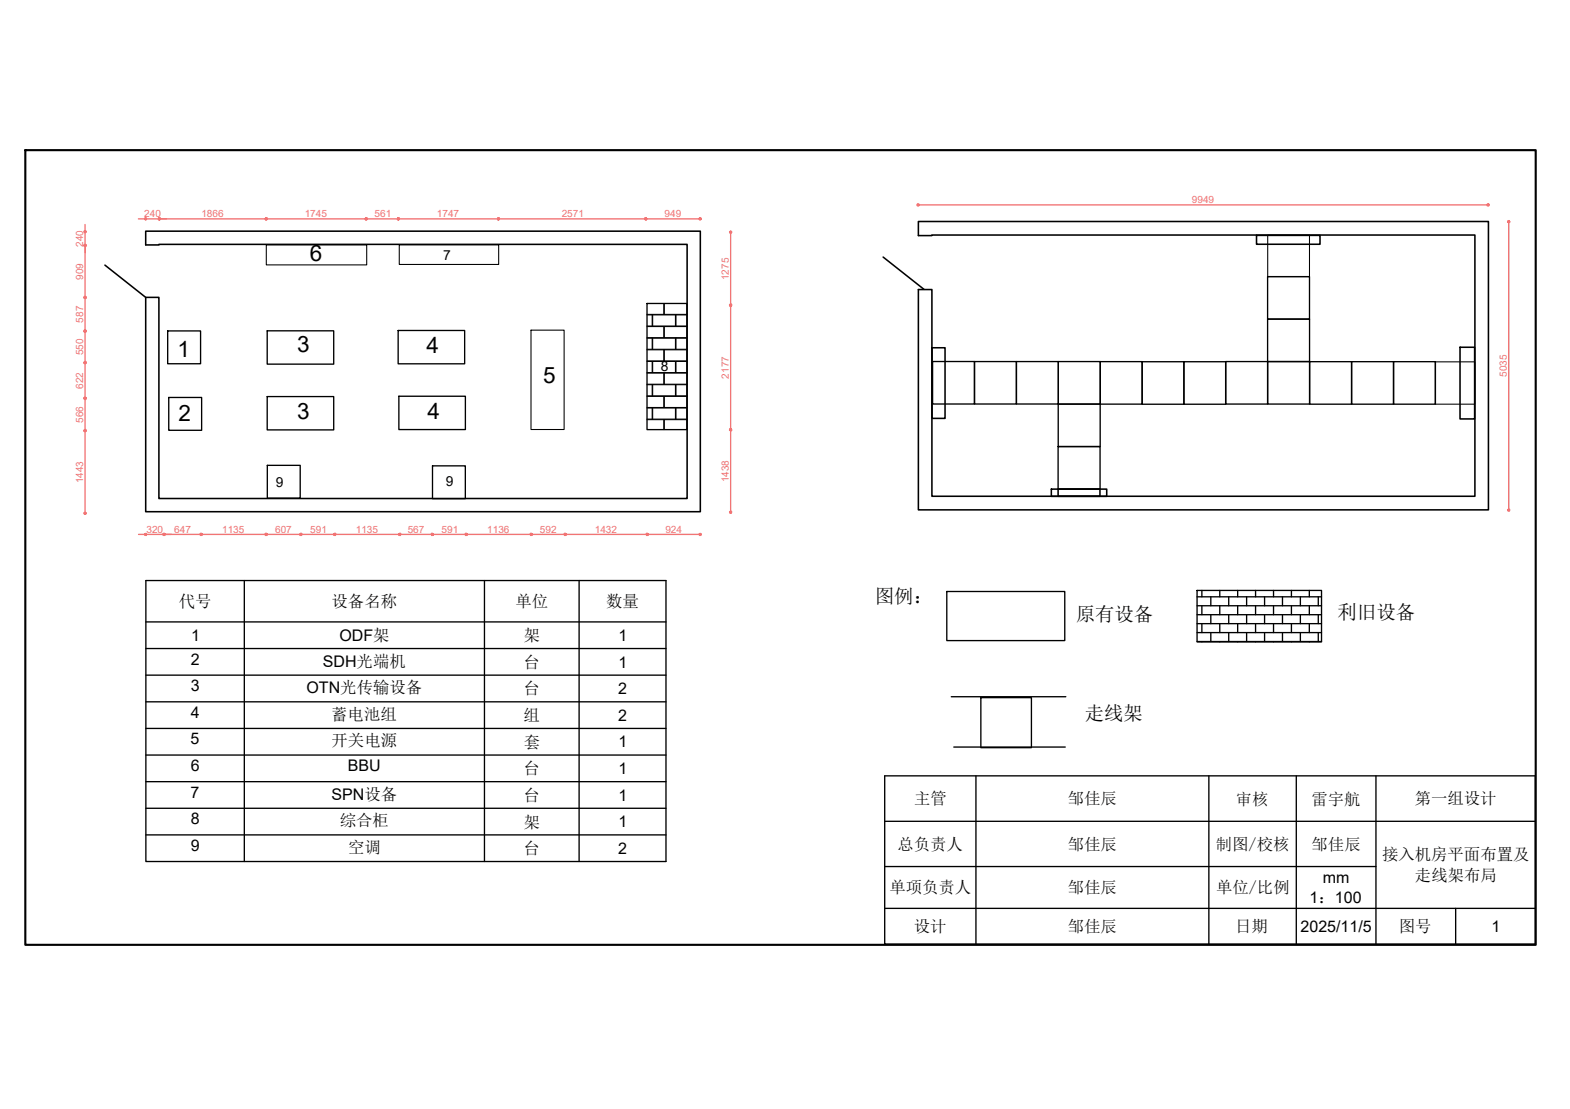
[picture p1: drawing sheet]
<svg xmlns="http://www.w3.org/2000/svg" width="297mm" height="210mm" viewBox="0 0 297 210" stroke-linecap="round" stroke-linejoin="round" font-family="sans-serif">
<!-- layer: 0 -->
<path d="M19.9 50.2l7.7 6.1h2.5v38.1h99.9v-48.1h-99.9v.1h-2.5v-2.6h104.9v53.1h-104.9v-40.6M167.1 48.7l7.7 6.1M173.8 41.9h107.8v54.6h-107.8v-41.7h2.5v39.1h102.7v-49.4h-102.7v.1h-2.5zM237.7 44.5h12v1.7h-12zM176.3 65.8h2.5v13.4h-2.5zM276.2 65.7h2.8v13.6h-2.8zM198.9 92.6h10.5v1.3h-10.5zM200.2 92.6h7.9v1.3h-7.9z" fill="none" stroke="#000" stroke-width=".3"/>
<g fill="none" stroke="#000" stroke-width=".25">
<path d="M122.4 57.4h7.6v23.9h-7.6zM239.8 52.4h8v8h-8zM31.7 62.6h6.2v6.2h-6.2zM31.9 75.2h6.2v6.2h-6.2zM50.6 62.6h12.5v6.3h-12.5zM50.6 75.1h12.5v6.3h-12.5zM75.3 62.6h12.6v6.3h-12.6zM75.5 75h12.5v6.3h-12.5zM176.4 68.4h8v8.1h-8zM184.4 68.4h7.9v8.1h-7.9zM192.3 68.4h7.9v8.1h-7.9zM200.2 76.5h7.9v8h-7.9z"/>
<path d="M200.2 68.4h8v8.1h-8zM208.2 68.4h7.9v8.1h-7.9zM216.1 68.5h7.9v8h-7.9zM224 68.5h7.9v8h-7.9zM231.9 68.4h7.9v8.1h-7.9zM239.8 60.4h8v8h-8zM239.8 68.4h8v8.1h-8zM247.8 68.5h7.9v8h-7.9zM255.7 68.5h8v8h-8zM263.6 68.5h8v8h-8zM50.6 88.1h6.2v6.2h-6.2zM81.8 88.2h6.2v6.2h-6.2z"/>
<path d="M200.2 84.5h7.9v8.1h-7.9zM27.6 109.9h98.4v53.2h-98.4zM27.6 117.7h98.4M46.2 109.9v53.2M91.7 109.9v53.2M109.6 109.9v53.2M179.1 112h22.4v9.2h-22.4zM226.5 111.8h23.5v9.7h-23.5zM226.5 113h23.5M226.5 114.7h23.5M226.5 116.3h23.5M226.5 118h23.5"/>
<path d="M226.5 119.7h23.5M227.4 111.8v1.2M227.4 114.7v1.6M227.4 118v1.7M229.1 113v1.7M229.1 116.3v1.7M229.1 119.7v1.7M230.8 111.8v1.2M230.8 114.7v1.6M230.8 118v1.7M232.5 113v1.7M232.5 116.3v1.7"/>
<path d="M232.5 119.7v1.7M234.2 111.8v1.2M234.2 114.7v1.6M234.2 118v1.7M235.9 113v1.7M235.9 116.3v1.7M235.9 119.7v1.7M237.5 111.8v1.2M237.5 114.7v1.6M237.5 118v1.7M239.3 113v1.7M239.3 116.3v1.7"/>
<path d="M239.3 119.7v1.7M240.9 111.8v1.2M240.9 114.7v1.6M240.9 118v1.7M242.6 113v1.7M242.6 116.3v1.7M242.6 119.7v1.7M244.3 111.8v1.2M244.3 114.7v1.6M244.3 118v1.7M246 113v1.7M246 116.3v1.7"/>
<path d="M246 119.7v1.7M247.7 111.8v1.2M247.7 114.7v1.6M247.7 118v1.7M249.4 113v1.7M249.4 116.3v1.7M249.4 119.7v1.7M27.6 122.7h98.4M27.6 127.8h98.4M27.6 132.8h98.4M27.6 137.9h98.4M180 131.9h21.7"/>
<path d="M185.6 132h9.5v9.5h-9.5zM226.5 121.4h23.5M227.4 121.4v.1M230.8 121.4v.1M234.2 121.4v.1M237.5 121.4v.1M240.9 121.4v.1M244.3 121.4v.1M247.7 121.4v.1M27.6 142.9h98.4M27.6 147.9h98.4M27.6 153h98.4"/>
<path d="M27.6 158h98.4M167.4 146.8h123.1v31.9h-123.1zM167.4 155.5h123.1M180.5 141.4h21M184.6 146.8v31.9M228.7 146.8v31.9M245.3 146.8v31.9M260.3 146.8v31.9M167.4 164h92.9M167.4 171.9h123.1M275.4 171.9v6.8"/>
</g>
<g fill="none" stroke="#000" stroke-width=".2">
<path d="M50.4 46.3h19v3.8h-19zM75.5 46.3h18.8v3.8h-18.8zM122.4 59.6h1v2.1h-1M123.5 59.6h4.3v2.1h-4.3zM125.6 57.4v2.1h-3.2M125.7 57.4v2.1h4.3M130 59.6h-2.1v2.1h2.1M239.8 44.5h8v7.9h-8zM100.5 62.5h6.2v18.8h-6.2zM122.4 61.8h3.2v2.1h-3.2M122.4 64h1v2.1h-1M122.4 66.2h3.2v2.1h-3.2"/>
<path d="M122.4 68.4h1v2.1h-1M122.4 70.6h3.2v2.1h-3.2M122.4 72.8h1v2.1h-1M122.4 75h3.2v2.1h-3.2M122.4 77.2h1v2.1h-1M122.4 79.4h3.2v1.9M123.5 64h4.3v2.1h-4.3zM123.5 68.4h4.3v2.1h-4.3zM123.5 72.8h4.3v2.1h-4.3zM123.5 77.2h4.3v2.1h-4.3zM130 61.8h-4.3v2.1h4.3M130 64h-2.1v2.1h2.1"/>
<path d="M130 66.2h-4.3v2.1h4.3M130 68.4h-2.1v2.1h2.1M130 70.6h-4.3v2.1h4.3M130 72.8h-2.1v2.1h2.1M130 75h-4.3v2.1h4.3M130 77.2h-2.1v2.1h2.1M130 79.4h-4.3v1.9M271.5 68.5h7.5v8h-7.5z"/>
</g>
<path d="M173.7 38.8h107.8M16.1 42.5v5.3M16.1 46.5v50.6M26.2 41.4h5.3M30.1 41.4h102.4M138.2 43.9v53M285.5 42v54.5M26.2 101.1h6.2M31 101.1h101.5" fill="none" stroke="#f27172" stroke-width=".25"/>
<g fill="#f27172" stroke="#f27172" stroke-width=".19">
<path d="M27.5 41.4l.2-.1zM27.6 41.3l-.1 .1zM27.5 41.3v.1z"/>
<path d="M27.5 41.3v.1zM27.5 41.3v.1zM27.4 41.3l.1 .1z"/>
<path d="M27.4 41.4h.1zM27.4 41.5l.1-.1zM27.5 41.4v.2z"/>
<path d="M27.5 41.4l.1 .2zM27.5 41.4l.2 .1zM27.5 41.4l.2 .1z"/>
<path d="M30 41.4h.1zM30 41.5l.1-.1zM30.1 41.4v.2z"/>
<path d="M30.1 41.4l.1 .2zM30.1 41.4l.1 .2zM30.1 41.4l.2 .1z"/>
<path d="M30.1 41.4l.2-.1zM30.2 41.3l-.1 .1zM30.1 41.3v.1z"/>
<path d="M30.1 41.3v.1zM30.1 41.3v.1zM30 41.3l.1 .1z"/>
<path d="M30 41.4h.1zM30 41.5l.1-.1zM30.1 41.4v.2z"/>
<path d="M30.1 41.4l.1 .2zM30.1 41.4l.1 .2zM30.1 41.4l.2 .1z"/>
<path d="M30.1 41.4l.2-.1zM30.2 41.3l-.1 .1zM30.1 41.3v.1z"/>
<path d="M30.1 41.3v.1zM30.1 41.3v.1zM30 41.3l.1 .1z"/>
<path d="M50.4 41.4l.1-.1zM50.5 41.3l-.1 .1zM50.4 41.3v.1z"/>
<path d="M50.3 41.3l.1 .1zM50.3 41.3l.1 .1zM50.2 41.3l.2 .1z"/>
<path d="M50.2 41.4h.2zM50.2 41.5l.2-.1zM50.4 41.4l-.1 .2z"/>
<path d="M50.4 41.4l.1 .2zM50.4 41.4l.1 .1zM50.4 41.4l.1 .1z"/>
<path d="M50.2 41.4h.2zM50.2 41.5l.2-.1zM50.4 41.4l-.1 .2z"/>
<path d="M50.4 41.4l.1 .2zM50.4 41.4l.1 .1zM50.4 41.4l.1 .1z"/>
<path d="M50.4 41.4l.1-.1zM50.5 41.3l-.1 .1zM50.4 41.3v.1z"/>
<path d="M50.3 41.3l.1 .1zM50.3 41.3l.1 .1zM50.2 41.3l.2 .1z"/>
<path d="M69.3 41.4l.1-.1zM69.4 41.3l-.1 .1zM69.3 41.3v.1z"/>
<path d="M69.2 41.3l.1 .1zM69.2 41.3l.1 .1zM69.1 41.3l.2 .1z"/>
<path d="M69.1 41.4h.2zM69.1 41.5l.2-.1zM69.3 41.4l-.1 .2z"/>
<path d="M69.3 41.4l.1 .2zM69.3 41.4l.1 .1zM69.3 41.4l.1 .1z"/>
<path d="M69.1 41.4h.2zM69.1 41.5l.2-.1zM69.3 41.4l-.1 .2z"/>
<path d="M69.3 41.4l.1 .2zM69.3 41.4l.1 .1zM69.3 41.4l.1 .1z"/>
<path d="M69.3 41.4l.1-.1zM69.4 41.3l-.1 .1zM69.3 41.3v.1z"/>
<path d="M69.2 41.3l.1 .1zM69.2 41.3l.1 .1zM69.1 41.3l.2 .1z"/>
<path d="M75.4 41.4l.1-.1zM75.5 41.3l-.1 .1zM75.4 41.3v.1z"/>
<path d="M75.3 41.3l.1 .1zM75.3 41.3l.1 .1zM75.2 41.3l.2 .1z"/>
<path d="M75.2 41.4h.2zM75.2 41.5l.2-.1zM75.4 41.4l-.1 .2z"/>
<path d="M75.4 41.4l.1 .2zM75.4 41.4l.1 .1zM75.4 41.4l.1 .1z"/>
<path d="M75.2 41.4h.2zM75.2 41.5l.2-.1zM75.4 41.4l-.1 .2z"/>
<path d="M75.4 41.4l.1 .2zM75.4 41.4l.1 .1zM75.4 41.4l.1 .1z"/>
<path d="M75.4 41.4l.1-.1zM75.5 41.3l-.1 .1zM75.4 41.3v.1z"/>
<path d="M75.3 41.3l.1 .1zM75.3 41.3l.1 .1zM75.2 41.3l.2 .1z"/>
<path d="M94.3 41.4l.2-.1zM94.4 41.3l-.1 .1zM94.3 41.3v.1z"/>
<path d="M94.2 41.3l.1 .1zM94.2 41.3l.1 .1zM94.2 41.3l.1 .1z"/>
<path d="M94.1 41.4h.2zM94.2 41.5l.1-.1zM94.3 41.4l-.1 .2z"/>
<path d="M94.3 41.4l.1 .2zM94.3 41.4l.2 .1zM94.3 41.4l.2 .1z"/>
<path d="M94.1 41.4h.2zM94.2 41.5l.1-.1zM94.3 41.4l-.1 .2z"/>
<path d="M94.3 41.4l.1 .2zM94.3 41.4l.2 .1zM94.3 41.4l.2 .1z"/>
<path d="M94.3 41.4l.2-.1zM94.4 41.3l-.1 .1zM94.3 41.3v.1z"/>
<path d="M94.2 41.3l.1 .1zM94.2 41.3l.1 .1zM94.2 41.3l.1 .1z"/>
<path d="M122.2 41.4l.1-.1zM122.3 41.3l-.1 .1zM122.2 41.3v.1z"/>
<path d="M122.1 41.3l.1 .1zM122.1 41.3l.1 .1zM122 41.3l.2 .1z"/>
<path d="M122 41.4h.2zM122 41.5l.2-.1zM122.2 41.4l-.1 .2z"/>
<path d="M122.2 41.4l.1 .2zM122.2 41.4l.1 .1zM122.2 41.4l.1 .1z"/>
<path d="M122 41.4h.2zM122 41.5l.2-.1zM122.2 41.4l-.1 .2z"/>
<path d="M122.2 41.4l.1 .2zM122.2 41.4l.1 .1zM122.2 41.4l.1 .1z"/>
<path d="M122.2 41.4l.1-.1zM122.3 41.3l-.1 .1zM122.2 41.3v.1z"/>
<path d="M122.1 41.3l.1 .1zM122.1 41.3l.1 .1zM122 41.3l.2 .1z"/>
<path d="M132.5 41.4l.1-.1zM132.5 41.3v.1zM132.5 41.3v.1z"/>
<path d="M132.4 41.3l.1 .1zM132.4 41.3l.1 .1zM132.3 41.3l.2 .1z"/>
<path d="M132.3 41.4h.2zM132.3 41.5l.2-.1zM132.5 41.4l-.1 .2z"/>
<path d="M132.5 41.4v.2zM132.5 41.4v.2zM132.5 41.4l.1 .1z"/>
<path d="M16.1 43.9v.1zM16.1 43.9h.1zM16.1 43.9h.1z"/>
<path d="M16.1 43.9l.1-.1zM16.2 43.7l-.1 .2zM16.1 43.7v.2z"/>
<path d="M16 43.7l.1 .2zM16 43.7l.1 .2zM15.9 43.8l.2 .1z"/>
<path d="M15.9 43.9h.2zM15.9 43.9h.2zM16.1 43.9v.1z"/>
<path d="M16 46.3l.1 .2zM16 46.3l.1 .2zM15.9 46.4l.2 .1z"/>
<path d="M15.9 46.5h.2zM15.9 46.5h.2zM16.1 46.5l-.1 .1z"/>
<path d="M16.1 46.5l.1 .1zM16.1 46.5l.1 .1zM16.1 46.5h.1z"/>
<path d="M16.1 46.5l.1-.1zM16.2 46.3l-.1 .2zM16.1 46.3v.2z"/>
<path d="M16 46.3l.1 .2zM16 46.3l.1 .2zM15.9 46.4l.2 .1z"/>
<path d="M15.9 46.5h.2zM15.9 46.5h.2zM16.1 46.5l-.1 .1z"/>
<path d="M16.1 46.5l.1 .1zM16.1 46.5l.1 .1zM16.1 46.5h.1z"/>
<path d="M16.1 46.5l.1-.1zM16.2 46.3l-.1 .2zM16.1 46.3v.2z"/>
<path d="M16.1 56.3l.1 .2zM16.1 56.3l.1 .2zM16.1 56.3l.1 .1z"/>
<path d="M16.1 56.3l.1-.1zM16.2 56.2l-.1 .1zM16.1 56.1v.2z"/>
<path d="M16 56.2l.1 .1zM16 56.2l.1 .1zM15.9 56.2l.2 .1z"/>
<path d="M15.9 56.3h.2zM15.9 56.4l.2-.1zM16.1 56.3l-.1 .2z"/>
<path d="M16 56.2l.1 .1zM16 56.2l.1 .1zM15.9 56.2l.2 .1z"/>
<path d="M15.9 56.3h.2zM15.9 56.4l.2-.1zM16.1 56.3l-.1 .2z"/>
<path d="M16.1 56.3l.1 .2zM16.1 56.3l.1 .2zM16.1 56.3l.1 .1z"/>
<path d="M16.1 56.3l.1-.1zM16.2 56.2l-.1 .1zM16.1 56.1v.2z"/>
<path d="M16.1 62.7l.1 .1zM16.1 62.7l.1 .1zM16.1 62.7l.1 .1z"/>
<path d="M16.1 62.7l.1-.1zM16.2 62.5l-.1 .2zM16.1 62.5v.2z"/>
<path d="M16 62.5l.1 .2zM16 62.5l.1 .2zM15.9 62.6l.2 .1z"/>
<path d="M15.9 62.7h.2zM15.9 62.8l.2-.1zM16.1 62.7l-.1 .1z"/>
<path d="M16 62.5l.1 .2zM16 62.5l.1 .2zM15.9 62.6l.2 .1z"/>
<path d="M15.9 62.7h.2zM15.9 62.8l.2-.1zM16.1 62.7l-.1 .1z"/>
<path d="M16.1 62.7l.1 .1zM16.1 62.7l.1 .1zM16.1 62.7l.1 .1z"/>
<path d="M16.1 62.7l.1-.1zM16.2 62.5l-.1 .2zM16.1 62.5v.2z"/>
<path d="M16.1 68.6v.2zM16.1 68.6l.1 .1zM16.1 68.6l.1 .1z"/>
<path d="M16.1 68.6h.1zM16.2 68.5l-.1 .1zM16.1 68.5v.1z"/>
<path d="M16 68.5l.1 .1zM16 68.5l.1 .1zM15.9 68.6h.2z"/>
<path d="M15.9 68.6h.2zM15.9 68.7l.2-.1zM16.1 68.6v.2z"/>
<path d="M16 68.5l.1 .1zM16 68.5l.1 .1zM15.9 68.6h.2z"/>
<path d="M15.9 68.6h.2zM15.9 68.7l.2-.1zM16.1 68.6v.2z"/>
<path d="M16.1 68.6v.2zM16.1 68.6l.1 .1zM16.1 68.6l.1 .1z"/>
<path d="M16.1 68.6h.1zM16.2 68.5l-.1 .1zM16.1 68.5v.1z"/>
<path d="M16.1 75.4v.1zM16.1 75.4l.1 .1zM16.1 75.4l.1 .1z"/>
<path d="M16.1 75.4l.1-.1zM16.2 75.2l-.1 .2zM16.1 75.2v.2z"/>
<path d="M16 75.2l.1 .2zM16 75.2l.1 .2zM15.9 75.3l.2 .1z"/>
<path d="M15.9 75.4h.2zM15.9 75.5l.2-.1zM16.1 75.4v.1z"/>
<path d="M16 75.2l.1 .2zM16 75.2l.1 .2zM15.9 75.3l.2 .1z"/>
<path d="M15.9 75.4h.2zM15.9 75.5l.2-.1zM16.1 75.4v.1z"/>
<path d="M16.1 75.4v.1zM16.1 75.4l.1 .1zM16.1 75.4l.1 .1z"/>
<path d="M16.1 75.4l.1-.1zM16.2 75.2l-.1 .2zM16.1 75.2v.2z"/>
<path d="M16.1 81.5l.1 .2zM16.1 81.5l.1 .1zM16.1 81.5l.1 .1z"/>
<path d="M16.1 81.5l.1-.1zM16.2 81.4l-.1 .1zM16.1 81.3v.2z"/>
<path d="M16 81.4l.1 .1zM15.9 81.4l.2 .1zM15.9 81.4l.2 .1z"/>
<path d="M15.9 81.5h.2zM15.9 81.6l.2-.1zM16.1 81.5l-.1 .2z"/>
<path d="M16 81.4l.1 .1zM15.9 81.4l.2 .1zM15.9 81.4l.2 .1z"/>
<path d="M15.9 81.5h.2zM15.9 81.6l.2-.1zM16.1 81.5l-.1 .2z"/>
<path d="M16.1 81.5l.1 .2zM16.1 81.5l.1 .1zM16.1 81.5l.1 .1z"/>
<path d="M16.1 81.5l.1-.1zM16.2 81.4l-.1 .1zM16.1 81.3v.2z"/>
<path d="M16.1 97.1l.1 .2zM16.1 97.1l.1 .1zM16.1 97.1l.1 .1z"/>
<path d="M16.1 97.1h.1zM16.2 97l-.1 .1zM16.1 97v.1z"/>
<path d="M16 97l.1 .1zM15.9 97.1h.2zM15.9 97.1h.2z"/>
<path d="M15.9 97.1h.2zM15.9 97.2l.2-.1zM16.1 97.1l-.1 .2z"/>
<path d="M27.6 101.1h.1zM27.7 101l-.1 .1zM27.6 101v.1z"/>
<path d="M27.5 101l.1 .1zM27.5 101l.1 .1zM27.4 101.1h.2z"/>
<path d="M27.4 101.1h.2zM27.4 101.2l.2-.1zM27.6 101.1l-.1 .2z"/>
<path d="M27.6 101.1l.1 .2zM27.6 101.1l.1 .1zM27.6 101.1l.1 .1z"/>
<path d="M30.9 101.1h.1zM30.9 101.2l.1-.1zM31 101.1v.2z"/>
<path d="M31 101.1l.1 .2zM31 101.1l.2 .1zM31 101.1l.2 .1z"/>
<path d="M31 101.1h.2zM31.1 101l-.1 .1zM31 101v.1z"/>
<path d="M31 101v.1zM31 101v.1zM30.9 101.1h.1z"/>
<path d="M30.9 101.1h.1zM30.9 101.2l.1-.1zM31 101.1v.2z"/>
<path d="M31 101.1l.1 .2zM31 101.1l.2 .1zM31 101.1l.2 .1z"/>
<path d="M31 101.1h.2zM31.1 101l-.1 .1zM31 101v.1z"/>
<path d="M31 101v.1zM31 101v.1zM30.9 101.1h.1z"/>
<path d="M38.1 101.1h.1zM38.1 101v.1zM38.1 101v.1z"/>
<path d="M38 101l.1 .1zM38 101l.1 .1zM37.9 101.1h.2z"/>
<path d="M37.9 101.1h.2zM37.9 101.2l.2-.1zM38.1 101.1l-.1 .2z"/>
<path d="M38.1 101.1v.2zM38.1 101.1v.2zM38.1 101.1h.1z"/>
<path d="M37.9 101.1h.2zM37.9 101.2l.2-.1zM38.1 101.1l-.1 .2z"/>
<path d="M38.1 101.1v.2zM38.1 101.1v.2zM38.1 101.1h.1z"/>
<path d="M38.1 101.1h.1zM38.1 101v.1zM38.1 101v.1z"/>
<path d="M38 101l.1 .1zM38 101l.1 .1zM37.9 101.1h.2z"/>
<path d="M50.4 101.1h.1zM50.4 101v.1zM50.4 101v.1z"/>
<path d="M50.3 101l.1 .1zM50.3 101l.1 .1zM50.2 101.1h.2z"/>
<path d="M50.2 101.1h.2zM50.2 101.2l.2-.1zM50.4 101.1l-.1 .2z"/>
<path d="M50.4 101.1v.2zM50.4 101.1v.2zM50.4 101.1h.1z"/>
<path d="M50.2 101.1h.2zM50.2 101.2l.2-.1zM50.4 101.1l-.1 .2z"/>
<path d="M50.4 101.1v.2zM50.4 101.1v.2zM50.4 101.1h.1z"/>
<path d="M50.4 101.1h.1zM50.4 101v.1zM50.4 101v.1z"/>
<path d="M50.3 101l.1 .1zM50.3 101l.1 .1zM50.2 101.1h.2z"/>
<path d="M56.9 101.1h.2zM57 101l-.1 .1zM56.9 101v.1z"/>
<path d="M56.9 101v.1zM56.9 101v.1zM56.8 101.1h.1z"/>
<path d="M56.8 101.1h.1zM56.8 101.2l.1-.1zM56.9 101.1v.2z"/>
<path d="M56.9 101.1l.1 .2zM56.9 101.1l.1 .2zM56.9 101.1h.2z"/>
<path d="M56.8 101.1h.1zM56.8 101.2l.1-.1zM56.9 101.1v.2z"/>
<path d="M56.9 101.1l.1 .2zM56.9 101.1l.1 .2zM56.9 101.1h.2z"/>
<path d="M56.9 101.1h.2zM57 101l-.1 .1zM56.9 101v.1z"/>
<path d="M56.9 101v.1zM56.9 101v.1zM56.8 101.1h.1z"/>
<path d="M63.3 101.1h.2zM63.4 101l-.1 .1zM63.3 101v.1z"/>
<path d="M63.3 101v.1zM63.3 101v.1zM63.2 101.1h.1z"/>
<path d="M63.2 101.1h.1zM63.2 101.2l.1-.1zM63.3 101.1v.2z"/>
<path d="M63.3 101.1l.1 .2zM63.3 101.1l.1 .2zM63.3 101.1l.2 .1z"/>
<path d="M63.2 101.1h.1zM63.2 101.2l.1-.1zM63.3 101.1v.2z"/>
<path d="M63.3 101.1l.1 .2zM63.3 101.1l.1 .2zM63.3 101.1l.2 .1z"/>
<path d="M63.3 101.1h.2zM63.4 101l-.1 .1zM63.3 101v.1z"/>
<path d="M63.3 101v.1zM63.3 101v.1zM63.2 101.1h.1z"/>
<path d="M75.6 101.1h.2zM75.7 101l-.1 .1zM75.6 101v.1z"/>
<path d="M75.6 101v.1zM75.6 101v.1zM75.5 101.1h.1z"/>
<path d="M75.5 101.1h.1zM75.5 101.2l.1-.1zM75.6 101.1v.2z"/>
<path d="M75.6 101.1l.1 .2zM75.6 101.1l.2 .1zM75.6 101.1l.2 .1z"/>
<path d="M75.5 101.1h.1zM75.5 101.2l.1-.1zM75.6 101.1v.2z"/>
<path d="M75.6 101.1l.1 .2zM75.6 101.1l.2 .1zM75.6 101.1l.2 .1z"/>
<path d="M75.6 101.1h.2zM75.7 101l-.1 .1zM75.6 101v.1z"/>
<path d="M75.6 101v.1zM75.6 101v.1zM75.5 101.1h.1z"/>
<path d="M81.8 101.1h.1zM81.9 101l-.1 .1zM81.8 101v.1z"/>
<path d="M81.7 101l.1 .1zM81.6 101.1h.2zM81.6 101.1h.2z"/>
<path d="M81.6 101.1h.2zM81.6 101.2l.2-.1zM81.8 101.1l-.1 .2z"/>
<path d="M81.8 101.1l.1 .2zM81.8 101.1l.1 .2zM81.8 101.1l.1 .1z"/>
<path d="M81.6 101.1h.2zM81.6 101.2l.2-.1zM81.8 101.1l-.1 .2z"/>
<path d="M81.8 101.1l.1 .2zM81.8 101.1l.1 .2zM81.8 101.1l.1 .1z"/>
<path d="M81.8 101.1h.1zM81.9 101l-.1 .1zM81.8 101v.1z"/>
<path d="M81.7 101l.1 .1zM81.6 101.1h.2zM81.6 101.1h.2z"/>
<path d="M88.2 101.1h.1zM88.3 101l-.1 .1zM88.2 101v.1z"/>
<path d="M88.1 101l.1 .1zM88.1 101l.1 .1zM88 101.1h.2z"/>
<path d="M88 101.1h.2zM88 101.2l.2-.1zM88.2 101.1l-.1 .2z"/>
<path d="M88.2 101.1l.1 .2zM88.2 101.1l.1 .1zM88.2 101.1l.1 .1z"/>
<path d="M88 101.1h.2zM88 101.2l.2-.1zM88.2 101.1l-.1 .2z"/>
<path d="M88.2 101.1l.1 .2zM88.2 101.1l.1 .1zM88.2 101.1l.1 .1z"/>
<path d="M88.2 101.1h.1zM88.3 101l-.1 .1zM88.2 101v.1z"/>
<path d="M88.1 101l.1 .1zM88.1 101l.1 .1zM88 101.1h.2z"/>
<path d="M100.5 101.1h.2zM100.6 101l-.1 .1zM100.5 101v.1z"/>
<path d="M100.4 101l.1 .1zM100.4 101l.1 .1zM100.4 101.1h.1z"/>
<path d="M100.3 101.1h.2zM100.4 101.2l.1-.1zM100.5 101.1l-.1 .2z"/>
<path d="M100.5 101.1l.1 .2zM100.5 101.1l.1 .2zM100.5 101.1l.2 .1z"/>
<path d="M100.3 101.1h.2zM100.4 101.2l.1-.1zM100.5 101.1l-.1 .2z"/>
<path d="M100.5 101.1l.1 .2zM100.5 101.1l.1 .2zM100.5 101.1l.2 .1z"/>
<path d="M100.5 101.1h.2zM100.6 101l-.1 .1zM100.5 101v.1z"/>
<path d="M100.4 101l.1 .1zM100.4 101l.1 .1zM100.4 101.1h.1z"/>
<path d="M106.9 101.1h.2zM107 101l-.1 .1zM106.9 101v.1z"/>
<path d="M106.8 101l.1 .1zM106.8 101l.1 .1zM106.8 101.1h.1z"/>
<path d="M106.8 101.1h.1zM106.8 101.2l.1-.1zM106.9 101.1l-.1 .2z"/>
<path d="M106.9 101.1l.1 .2zM106.9 101.1l.2 .1zM106.9 101.1l.2 .1z"/>
<path d="M106.8 101.1h.1zM106.8 101.2l.1-.1zM106.9 101.1l-.1 .2z"/>
<path d="M106.9 101.1l.1 .2zM106.9 101.1l.2 .1zM106.9 101.1l.2 .1z"/>
<path d="M106.9 101.1h.2zM107 101l-.1 .1zM106.9 101v.1z"/>
<path d="M106.8 101l.1 .1zM106.8 101l.1 .1zM106.8 101.1h.1z"/>
<path d="M122.4 101.1h.2zM122.5 101l-.1 .1zM122.4 101v.1z"/>
<path d="M122.4 101v.1zM122.4 101v.1zM122.3 101.1h.1z"/>
<path d="M122.3 101.1h.1zM122.3 101.2l.1-.1zM122.4 101.1v.2z"/>
<path d="M122.4 101.1l.1 .2zM122.4 101.1l.1 .2zM122.4 101.1l.2 .1z"/>
<path d="M122.3 101.1h.1zM122.3 101.2l.1-.1zM122.4 101.1v.2z"/>
<path d="M122.4 101.1l.1 .2zM122.4 101.1l.1 .2zM122.4 101.1l.2 .1z"/>
<path d="M122.4 101.1h.2zM122.5 101l-.1 .1zM122.4 101v.1z"/>
<path d="M122.4 101v.1zM122.4 101v.1zM122.3 101.1h.1z"/>
<path d="M132.5 101.1h.1zM132.5 101v.1zM132.5 101v.1z"/>
<path d="M132.4 101l.1 .1zM132.4 101l.1 .1zM132.3 101.1h.2z"/>
<path d="M132.3 101.1h.2zM132.3 101.2l.2-.1zM132.5 101.1l-.1 .2z"/>
<path d="M132.5 101.1v.2zM132.5 101.1v.2zM132.5 101.1l.1 .1z"/>
<path d="M138.2 43.8v.1zM138.2 43.8v.1zM138.1 43.9h.1z"/>
<path d="M138.1 43.9h.1zM138.1 44l.1-.1zM138.2 43.9v.2z"/>
<path d="M138.2 43.9v.2zM138.2 43.9l.2 .1zM138.2 43.9l.2 .1z"/>
<path d="M138.2 43.9h.2zM138.3 43.8l-.1 .1zM138.2 43.8v.1z"/>
<path d="M138.2 57.7l.1 .2zM138.2 57.7l.2 .1zM138.2 57.7l.2 .1z"/>
<path d="M138.2 57.7h.2zM138.3 57.6l-.1 .1zM138.2 57.6v.1z"/>
<path d="M138.2 57.6v.1zM138.1 57.7h.1zM138.1 57.7h.1z"/>
<path d="M138.1 57.7h.1zM138.1 57.8l.1-.1zM138.2 57.7v.2z"/>
<path d="M138.2 57.6v.1zM138.1 57.7h.1zM138.1 57.7h.1z"/>
<path d="M138.1 57.7h.1zM138.1 57.8l.1-.1zM138.2 57.7v.2z"/>
<path d="M138.2 57.7l.1 .2zM138.2 57.7l.2 .1zM138.2 57.7l.2 .1z"/>
<path d="M138.2 57.7h.2zM138.3 57.6l-.1 .1zM138.2 57.6v.1z"/>
<path d="M138.2 81.3l.1 .2zM138.2 81.3l.2 .1zM138.2 81.3l.2 .1z"/>
<path d="M138.2 81.3h.2zM138.3 81.2l-.1 .1zM138.2 81.2v.1z"/>
<path d="M138.2 81.2v.1zM138.2 81.2v.1zM138.1 81.3h.1z"/>
<path d="M138.1 81.3h.1zM138.1 81.4l.1-.1zM138.2 81.3v.2z"/>
<path d="M138.2 81.2v.1zM138.2 81.2v.1zM138.1 81.3h.1z"/>
<path d="M138.1 81.3h.1zM138.1 81.4l.1-.1zM138.2 81.3v.2z"/>
<path d="M138.2 81.3l.1 .2zM138.2 81.3l.2 .1zM138.2 81.3l.2 .1z"/>
<path d="M138.2 81.3h.2zM138.3 81.2l-.1 .1zM138.2 81.2v.1z"/>
<path d="M138.2 96.9l.1 .2zM138.2 96.9l.2 .1zM138.2 96.9l.2 .1z"/>
<path d="M138.2 96.9h.2zM138.3 96.8l-.1 .1zM138.2 96.8v.1z"/>
<path d="M138.2 96.8v.1zM138.2 96.8v.1zM138.1 96.9h.1z"/>
<path d="M138.1 96.9h.1zM138.1 97l.1-.1zM138.2 96.9v.2z"/>
<path d="M173.5 38.8h.2zM173.6 38.9l.1-.1zM173.7 38.8l-.1 .1z"/>
<path d="M173.7 38.8l.1 .1zM173.7 38.8l.1 .1zM173.7 38.8l.1 .1z"/>
<path d="M173.7 38.8l.1-.1zM173.8 38.6l-.1 .2zM173.7 38.6v.2z"/>
<path d="M173.6 38.6l.1 .2zM173.6 38.7l.1 .1zM173.6 38.7l.1 .1z"/>
<path d="M281.5 38.8h.2zM281.6 38.6l-.1 .2zM281.5 38.6v.2z"/>
<path d="M281.5 38.6v.2zM281.4 38.7l.1 .1zM281.4 38.7l.1 .1z"/>
<path d="M281.4 38.8h.1zM281.4 38.9l.1-.1zM281.5 38.8v.1z"/>
<path d="M281.5 38.8l.1 .1zM281.5 38.8l.1 .1zM281.5 38.8h.2z"/>
<path d="M285.4 41.8l.1 .2zM285.3 41.9l.2 .1zM285.3 41.9l.2 .1z"/>
<path d="M285.3 42h.2zM285.3 42h.2zM285.5 42l-.1 .1z"/>
<path d="M285.5 42v.1zM285.5 42v.1zM285.5 42h.1z"/>
<path d="M285.5 42l.1-.1zM285.5 41.8v.2zM285.5 41.8v.2z"/>
<path d="M285.5 96.5v.2zM285.5 96.5v.2zM285.5 96.5l.1 .1z"/>
<path d="M285.5 96.5l.1-.1zM285.5 96.4v.1zM285.5 96.4v.1z"/>
<path d="M285.4 96.4l.1 .1zM285.3 96.4l.2 .1zM285.3 96.4l.2 .1z"/>
<path d="M285.3 96.5h.2zM285.3 96.6l.2-.1zM285.5 96.5l-.1 .2z"/>
</g>
<path d="M4.8 28.4h285.8v150.4h-285.8z" fill="none" stroke="#000" stroke-width=".4"/>
<g font-size="4.3">
<text x="58.6" y="49.5">6</text>
<text x="33.6" y="67.5">1</text>
<text x="56.2" y="66.6">3</text>
<text x="80.7" y="66.8">4</text>
<text x="102.8" y="72.6">5</text>
<text x="33.8" y="79.8">2</text>
<text x="56.2" y="79.3">3</text>
<text x="80.9" y="79.3">4</text>
</g>
<g font-size="3.7">
<text x="165.5" y="114.2">图例：</text>
<text x="203.5" y="117.4">原有设备</text>
<text x="253.1" y="117.1">利旧设备</text>
<text x="205.2" y="136.4">走线架</text>
</g>
<g font-size="3.1">
<text x="33.9" y="114.9">代号</text>
<text x="62.7" y="114.9">设备名称</text>
<text x="97.5" y="114.9">单位</text>
<text x="114.7" y="114.9">数量</text>
<text x="99.1" y="121.4">架</text>
<text x="99" y="126.4">台</text>
<text x="99" y="131.4">台</text>
<text x="62.7" y="136.2">蓄电池组</text>
<text x="99" y="136.5">组</text>
<text x="62.7" y="141.2">开关电源</text>
<text x="99.1" y="141.5">套</text>
<text x="99" y="146.6">台</text>
<text x="99" y="151.6">台</text>
<text x="172.9" y="152.3">主管</text>
<text x="202" y="152.2">邹佳辰</text>
<text x="233.8" y="152.3">审核</text>
<text x="248.1" y="152.3">雷宇航</text>
<text x="267.7" y="152.3">第一组设计</text>
<text x="64.3" y="156.4">综合柜</text>
<text x="65.9" y="161.4">空调</text>
<text x="99" y="161.7">台</text>
<text x="99.1" y="156.6">架</text>
<text x="169.8" y="160.8">总负责人</text>
<text x="202" y="160.8">邹佳辰</text>
<text x="230" y="160.9">制图/校核</text>
<text x="248.1" y="160.8">邹佳辰</text>
<text x="261.5" y="162.8">接入机房平面布置及</text>
<text x="267.7" y="166.8">走线架布局</text>
<text x="168.3" y="169.1">单项负责人</text>
<text x="202" y="169.1">邹佳辰</text>
<text x="230.1" y="169.1">单位/比例</text>
<text x="172.9" y="176.4">设计</text>
<text x="202" y="176.4">邹佳辰</text>
<text x="233.7" y="176.4">日期</text>
<text x="264.7" y="176.4">图号</text>
</g>
<g font-size="3">
<text x="36.1" y="125.8">2</text>
<text x="36.2" y="121.3">1</text>
<text x="64.2" y="121.4">ODF架</text>
<text x="117" y="121.3">1</text>
<text x="36.1" y="130.8">3</text>
<text x="58" y="131.2">OTN光传输设备</text>
<text x="61.1" y="126.2">SDH光端机</text>
<text x="117" y="131.4">2</text>
<text x="117" y="126.4">1</text>
<text x="36.1" y="135.9">4</text>
<text x="117" y="136.4">2</text>
<text x="36.1" y="140.9">5</text>
<text x="117" y="141.5">1</text>
<text x="36.1" y="145.9">6</text>
<text x="65.8" y="145.9">BBU</text>
<text x="117" y="146.5">1</text>
<text x="36.1" y="151">7</text>
<text x="62.7" y="151.3">SPN设备</text>
<text x="117" y="151.6">1</text>
<text x="36.1" y="156">8</text>
<text x="36.1" y="161.1">9</text>
<text x="117" y="161.6">2</text>
<text x="117" y="156.6">1</text>
<text x="250.3" y="167.2">mm</text>
<text x="247.8" y="170.8">1：100</text>
<text x="246.1" y="176.4">2025/11/5</text>
<text x="282.2" y="176.4">1</text>
</g>
<g font-size="2.6">
<text x="83.8" y="49.2">7</text>
<text x="125" y="70.3">8</text>
<text x="52.2" y="92.3">9</text>
<text x="84.4" y="91.9">9</text>
</g>
<g font-size="1.9" fill="#f27172">
<text x="27.3" y="41.1">240</text>
<text x="38.1" y="41.1">1866</text>
<text x="57.7" y="41.1">1745</text>
<text x="70.9" y="41.1">561</text>
<text x="82.7" y="41.1">1747</text>
<text x="106.3" y="41.1">2571</text>
<text x="125.7" y="41.1">949</text>
<text x="225.5" y="38.4">9949</text>
<text x="15.7" y="46.7" transform="rotate(-90 15.7 46.7)">240</text>
<text x="15.7" y="53" transform="rotate(-90 15.7 53)">909</text>
<text x="137.9" y="53" transform="rotate(-90 137.9 53)">1275</text>
<text x="15.7" y="61.1" transform="rotate(-90 15.7 61.1)">587</text>
<text x="15.7" y="67.2" transform="rotate(-90 15.7 67.2)">550</text>
<text x="137.9" y="71.6" transform="rotate(-90 137.9 71.6)">2177</text>
<text x="285.1" y="71.4" transform="rotate(-90 285.1 71.4)">5035</text>
<text x="15.7" y="73.6" transform="rotate(-90 15.7 73.6)">622</text>
<text x="15.7" y="80" transform="rotate(-90 15.7 80)">566</text>
<text x="15.7" y="91.5" transform="rotate(-90 15.7 91.5)">1443</text>
<text x="137.9" y="91.3" transform="rotate(-90 137.9 91.3)">1438</text>
<text x="27.7" y="100.8">320</text>
<text x="33" y="100.8">647</text>
<text x="42" y="100.8">1135</text>
<text x="52.1" y="100.8">607</text>
<text x="58.7" y="100.8">591</text>
<text x="67.3" y="100.8">1135</text>
<text x="77.1" y="100.8">567</text>
<text x="83.6" y="100.8">591</text>
<text x="92.2" y="100.8">1136</text>
<text x="102.1" y="100.8">592</text>
<text x="112.5" y="100.8">1432</text>
<text x="125.9" y="100.8">924</text>
</g>
</svg>
